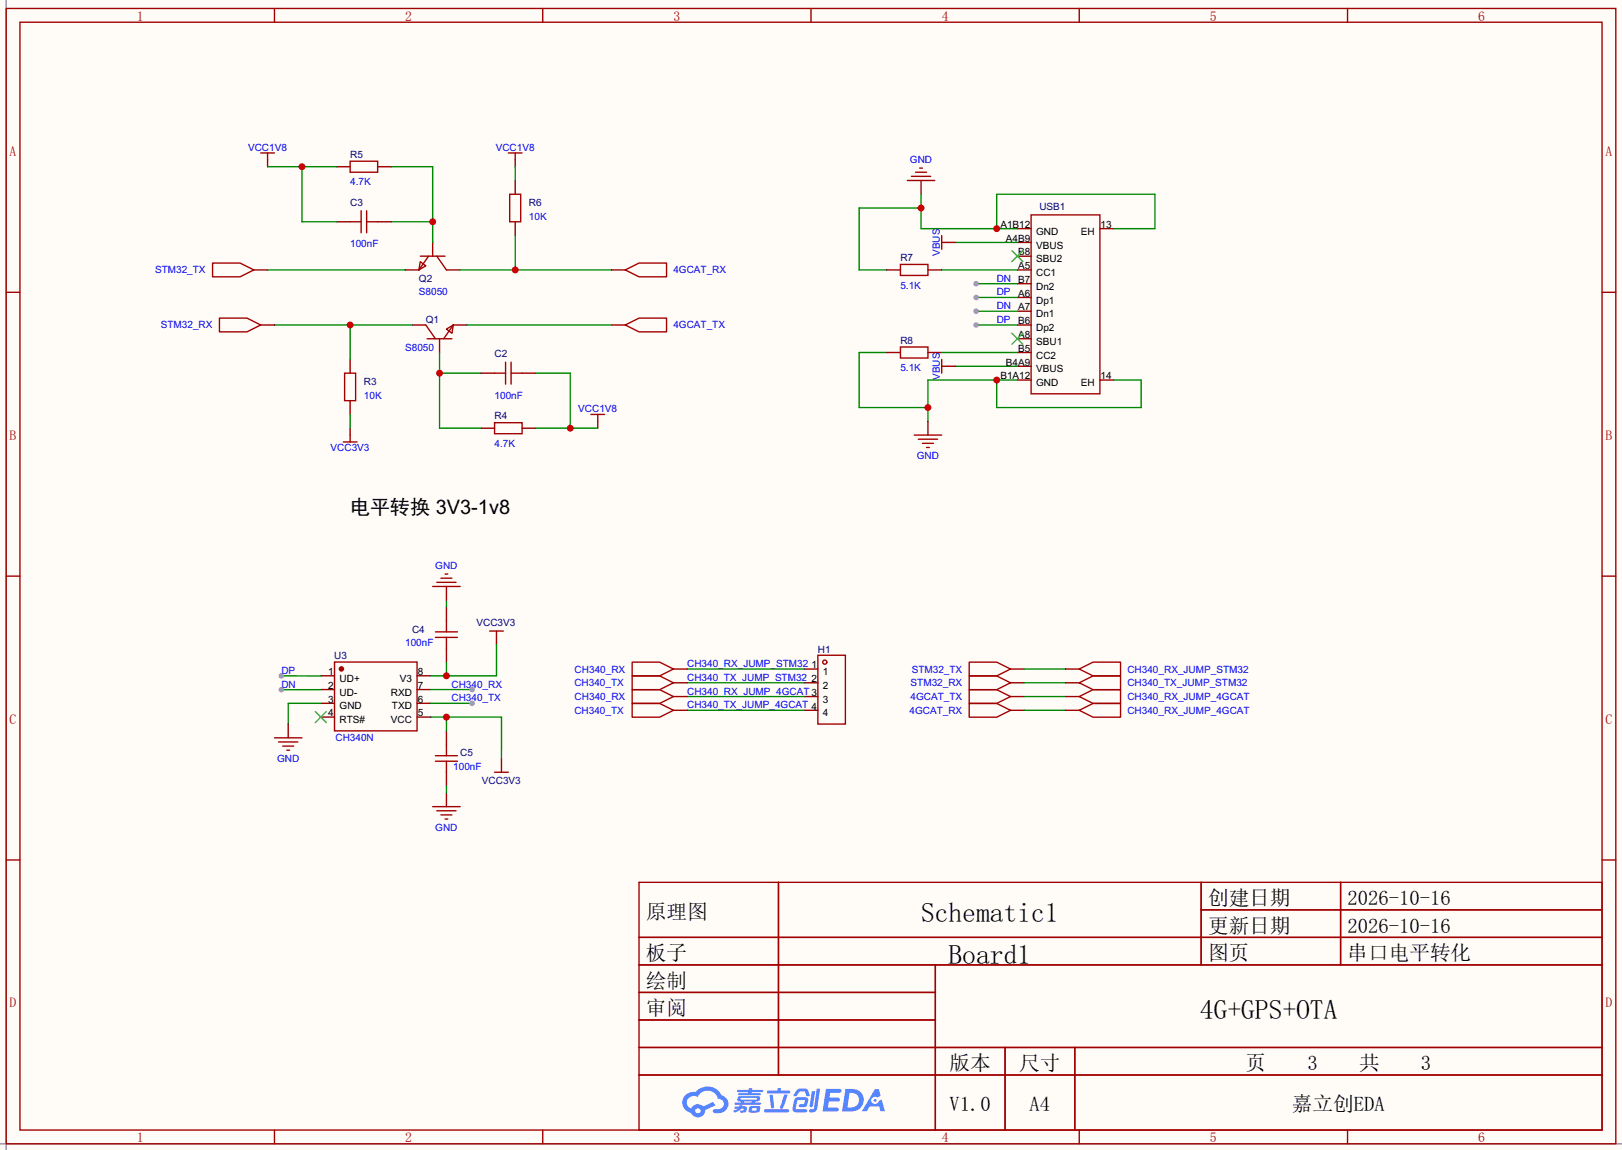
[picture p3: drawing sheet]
<svg xmlns="http://www.w3.org/2000/svg" width="299mm" height="212mm" viewBox="0 0 299 212" stroke-linecap="round" stroke-linejoin="round" font-family="sans-serif">
<path d="M0 0h299.5v212.3h-299.5z" fill="#fffcf7"/>
<path d="M1.1 0v212.3M0 211.1h299.5" fill="none" stroke="#999" stroke-width=".25"/>
<g fill="none" stroke="#a10000" stroke-width=".25">
<path d="M1.1 1.6h297.2v209.5h-297.2zM3.7 4.1h292.1v204.5h-292.1zM50.7 1.6v2.5M100.2 1.6v2.5M149.7 1.6v2.5M199.3 1.6v2.5M248.8 1.6v2.5M1.1 54h2.6M295.8 54h2.5M1.1 106.3h2.6M295.8 106.3h2.5M1.1 158.7h2.6"/>
<path d="M295.8 158.7h2.5M118 162.9h177.8v45.7h-177.8zM118 173h177.8M118 178.1h177.8M143.7 162.9v35.5M172.7 178.1v30.5M221.8 162.9v15.2M221.8 167.9h74M247.5 162.9v15.2M118 183.2h54.7M118 193.3h177.8M118 188.3h54.7"/>
<path d="M118 198.4h177.8M185.6 193.3v15.3M198.4 193.3v15.3M50.7 208.6v2.5M100.2 208.6v2.5M149.7 208.6v2.5M199.3 208.6v2.5M248.8 208.6v2.5"/>
</g>
<g fill="#5487ff">
<path d="M152.5 201h1.6a1.34 1.34 0 0 1 1.2 .2 .37 .37 0 0 1-.3 .5h-1.7l-.2 .9h1.6a.37 .37 0 0 1 .4 .4 .37 .37 0 0 1-.4 .3h-1.7l-.2 1.1h.8a1.26 1.26 0 0 1 1.2 .2 .36 .36 0 0 1-.3 .5h-2.6z"/>
<path d="M161.5 201h.8l.3 1.3-.6 .3a.72 .72 0 0 0-1.1 .2 .72 .72 0 0 0 .3 1 .72 .72 0 0 0 1-.4l.1-.2 .5-.3 .6 2.2h-.8l-.3-.9h-1.8l-.5 .9h-.9z"/>
<path d="M149.9 201.4h.6l-.4 2.7a.31 .31 0 0 1-.3 .3 .31 .31 0 0 1-.3-.3z"/>
<path d="M150.8 200.9h.6l-.5 3.7a.97 .97 0 0 1-1.5 .5l.1-.3 .6-.1 .2-.1z"/>
<path d="M147.1 201.2l.5-.3 1.3 .1 .3 .4 .3 .8-.1 .1h-.5l-.3-.8h-.8h-.2l-.6 .8h-.5v-.2z"/>
<path d="M146.8 202.8l.4-.3h1.5a.69 .69 0 0 1 .5 .4 .69 .69 0 0 1-.1 .8 .74 .74 0 0 1-.8 .7h-.6a.27 .27 0 0 1-.2-.4 .27 .27 0 0 1 .3-.2h.6l.2-.8-1.4 .1-.3 1.6 1.9 .1a.28 .28 0 0 1 .2 .3 .28 .28 0 0 1-.3 .2h-1.9l-.4-.3-.1-.4z"/>
<path d="M141.1 204.7h4.3a.28 .28 0 0 1 .3 .3 .28 .28 0 0 1-.3 .3h-4.2l-.1-.1z"/>
<path d="M144.8 202h.6l-.8 2.5a.3 .3 0 0 1-.4 .1 .3 .3 0 0 1-.2-.2z"/>
<path d="M142.1 202.1h.6l.2 2.2-.2 .3-.4-.2z"/>
<path d="M141.7 201.3h1.8l.2-.5h.5l-.1 .5h1.5a.27 .27 0 0 1 .3 .3 .27 .27 0 0 1-.3 .2h-3.8l-.2-.1z"/>
<path d="M135.7 204.2h.8v-.2h.6l-.1 .2h.8a.7 .7 0 0 1-.5 1.2h-.6v-.4l.6-.1v-.2l-.4-.1-.5 .5-.8 .3-.2-.4 .8-.4h-.6z"/>
<path d="M136.1 201.2h2.1l.1-.3h.6l-.1 .3h1.9l.2 .2-.2 .2h-1.9l-.1 .2h1.6l.2 .2-.2 .1h-3.9l-.1-.3h1.8v-.2h-1.9l-.1-.2z"/>
<path d="M156.1 201l-.6 4.1h1.4a2.14 2.14 0 0 0 2.6-2.1 2.14 2.14 0 0 0-2.7-2zM156.8 201.7a1.37 1.37 0 0 1 1.8 1.2 1.37 1.37 0 0 1-1.5 1.5h-.7z"/>
<path d="M136.3 202.5a.47 .47 0 0 0-.2 .6 .47 .47 0 0 0 .6 .2l.1 .2h-1.1l-.1 .3 4.7 .1 .2-.2-.1-.2h-1l.1-.2a.6 .6 0 0 0 .7-.2 .6 .6 0 0 0 0-.8h-3.5zM136.8 202.7l2.8-.1 .1 .1-.1 .3h-2.8zM137.4 203.3h1.4l-.1 .2h-1.2z"/>
<path d="M138.4 204.3a.9 .9 0 0 0-.1 1 2.48 2.48 0 0 0 1.9-.1 .84 .84 0 0 0 0-1l-1.4-.1zM138.9 204.6l.7-.1 .1 .3-.2 .2h-.7z"/>
<path d="M126.6 202.1a1.91 1.91 0 0 0-.5 2 1.91 1.91 0 0 0 1.5 1.3 1.35 1.35 0 0 0 1.5 .8 1.35 1.35 0 0 0 1.1-1.3l1.9-.9-.4-.6-1.8 .8a1.41 1.41 0 0 0-2.3 .4 1.25 1.25 0 0 1-.6-1.8 1.25 1.25 0 0 1 1.8-.3 1.97 1.97 0 0 1 2-1.2 1.97 1.97 0 0 1 1.8 1.5 .96 .96 0 0 1 1 .9 .96 .96 0 0 1-.9 1h-.6a.39 .39 0 0 0-.5 .3 .39 .39 0 0 0 .4 .5 1.87 1.87 0 0 0 1.9-.6 1.87 1.87 0 0 0 .4-2l-.7-.6-.4-.2a2.86 2.86 0 0 0-4.8-.6h-.3a2.27 2.27 0 0 0-1.5 .6zM128.4 205a.5 .5 0 0 1 1 0 .5 .5 0 0 1-1 0z"/>
<circle cx="161.6" cy="203.1" r=".27"/>
</g>
<g fill="none" stroke="#870000" stroke-width=".25">
<path d="M62.1 30.8h2.5M69.7 30.8h2.6M95.1 33.3v2.6M74.8 49.8h2.5M76.1 60h2.5M79.9 44.7v2.6M82.4 49.8h2.6M83.7 60h2.5M95.1 40.9v2.6M64.6 66.3v2.6M64.6 74v2.5M81.2 62.5v2.6"/>
<path d="M88.8 79h2.5M96.4 79h2.5M82.4 112.1v2.5M82.4 119.7v2.5M82.4 134.9v2.6M82.4 142.5v2.6"/>
</g>
<g fill="none" stroke="#a10000" stroke-width=".25">
<path d="M64.6 29.8h5.1v2h-5.1zM94.1 35.9h2v5h-2zM77.6 48.3l1 .8-1.3 .7zM77.6 47.3h4.6M78.6 60l1.8 2.5M79.1 47.3l-1.8 2.5M80.6 47.3l1.8 2.5M83.7 60l-1.8 2.5M63.6 68.9h2.1v5.1h-2.1zM78.9 62.5h4.5M82.4 60.7l1.3-.7-.3 1.5zM91.3 78h5.1v2h-5.1z"/>
<path d="M80.4 117.6h4.1M80.4 116.6h4.1M82.4 114.6v2M82.4 117.6v2.1M80.4 139.5h4.1M82.4 137.5v2M80.4 140.5h4.1M82.4 140.5v2"/>
</g>
<path d="M85 49.8h27.9M95.1 43.5v6.3" fill="none" stroke="#008700" stroke-width=".25"/>
<circle cx="95.1" cy="49.8" r=".63" fill="#c00"/>
<path d="M50.7 60h25.4M64.6 60v6.3" fill="none" stroke="#008700" stroke-width=".25"/>
<circle cx="64.6" cy="60" r=".63" fill="#c00"/>
<path d="M49.4 29.5v1.3M95.1 29.5v1.3M46.9 49.8h2.5M48.1 60h2.6M112.9 49.8h2.5M112.9 60h2.5M64.6 79v1.3M110.4 77.8v1.2M186.6 128.6h2.5M186.6 131.1h2.5M186.6 126h2.5M186.6 123.5h2.5" fill="none" stroke="#870000" stroke-width=".25"/>
<g fill="none" stroke="#a10000" stroke-width=".25">
<path d="M48.1 28.2h2.6M49.4 28.2v1.3M93.9 28.2h2.5M95.1 28.2v1.3M39.2 48.6h5.1l2.6 1.2-2.6 1.3h-5.1zM40.5 58.7h5.1l2.5 1.3-2.5 1.3h-5.1zM115.4 49.8l2.6-1.2h5.1v2.5h-5.1zM115.4 60l2.6-1.3h5.1v2.6h-5.1zM109.1 76.5h2.5M110.4 76.5v1.3M63.4 81.6h2.5M64.6 80.3v1.3"/>
<path d="M178.9 127.3h5.1l2.6 1.3-2.6 1.2h-5.1zM178.9 129.8h5.1l2.6 1.3-2.6 1.3h-5.1zM178.9 124.8h5.1l2.6 1.2-2.6 1.3h-5.1zM178.9 122.2h5.1l2.6 1.3-2.6 1.3h-5.1z"/>
</g>
<path d="M72.3 30.8h7.6v13.9M95.1 30.8v2.5M72.3 40.9h7.6M86.2 60h26.7M64.6 76.5v2.5" fill="none" stroke="#008700" stroke-width=".25"/>
<circle cx="79.9" cy="40.9" r=".63" fill="#c00"/>
<path d="M81.2 68.9h7.6M81.2 65.1v13.9h7.6" fill="none" stroke="#008700" stroke-width=".25"/>
<circle cx="81.2" cy="68.9" r=".63" fill="#c00"/>
<path d="M62.1 40.9h2.5M69.7 40.9h2.6M88.8 68.9h2.5M96.4 68.9h2.5" fill="none" stroke="#870000" stroke-width=".25"/>
<path d="M66.7 38.9v4.1M67.7 38.9v4.1M64.6 40.9h2.1M67.7 40.9h2M91.3 68.9h2M93.3 66.8v4.1M94.4 68.9h2M94.4 66.8v4.1" fill="none" stroke="#a10000" stroke-width=".25"/>
<path d="M49.4 30.8h12.7M55.8 30.8v10.1h6.3" fill="none" stroke="#008700" stroke-width=".25"/>
<circle cx="55.8" cy="30.8" r=".63" fill="#c00"/>
<path d="M98.9 79h11.5M98.9 68.9h6.4v10.1" fill="none" stroke="#008700" stroke-width=".25"/>
<circle cx="105.3" cy="79" r=".63" fill="#c00"/>
<path d="M49.4 49.8h25.4" fill="none" stroke="#008700" stroke-width=".25"/>
<path d="M59.2 124.7h2.6M59.2 127.3h2.6M59.2 129.8h2.6M59.2 132.4h2.6M77 124.7h2.5M77 127.3h2.5M77 129.8h2.5M77 132.4h2.5" fill="none" stroke="#870000" stroke-width=".25"/>
<path d="M58.2 131.3l2 2.1M60.2 131.3l-2 2.1" fill="none" stroke="#3c3" stroke-width=".25"/>
<circle cx="63" cy="123.5" r=".38" fill="#870000" stroke="#a10000" stroke-width=".25"/>
<path d="M61.8 122.2h15.2v12.7h-15.2zM91.3 142.5h2.6M92.6 141.3v1.2" fill="none" stroke="#a10000" stroke-width=".25"/>
<path d="M59.2 129.8h-6v3.8M79.5 132.4h13.1v7.6M82.4 132.4v2.5" fill="none" stroke="#008700" stroke-width=".25"/>
<path d="M92.6 140v1.3" fill="none" stroke="#870000" stroke-width=".25"/>
<circle cx="82.4" cy="132.4" r=".63" fill="#c00"/>
<path d="M79.5 127.3h7.7" fill="none" stroke="#008700" stroke-width=".25"/>
<circle cx="87.2" cy="127.3" r=".51" fill="#999"/>
<path d="M79.5 129.8h7.7" fill="none" stroke="#008700" stroke-width=".25"/>
<circle cx="87.2" cy="129.8" r=".51" fill="#999"/>
<path d="M91.7 117.7v1.3" fill="none" stroke="#870000" stroke-width=".25"/>
<path d="M90.4 116.5h2.5M91.7 116.5v1.2" fill="none" stroke="#a10000" stroke-width=".25"/>
<path d="M91.7 119v5.7h-12.2M82.4 122.2v2.5" fill="none" stroke="#008700" stroke-width=".25"/>
<circle cx="82.4" cy="124.7" r=".63" fill="#c00"/>
<path d="M190.4 39.7h12.7v33h-12.7zM173.9 43.5v2.5M173.9 44.7h1.2M173.9 66.3v2.6M173.9 67.6h1.2" fill="none" stroke="#a10000" stroke-width=".25"/>
<g fill="none" stroke="#870000" stroke-width=".25">
<path d="M175.1 44.7h1.3M187.8 42.2h2.6M187.8 44.7h2.6M187.8 47.3h2.6M187.8 49.8h2.6M187.8 52.4h2.6M187.8 54.9h2.6M187.8 57.4h2.6M187.8 60h2.6M203.1 42.2h2.5M175.1 67.6h1.3M187.8 62.5h2.6"/>
<path d="M187.8 65.1h2.6M187.8 67.6h2.6M187.8 70.1h2.6M203.1 70.1h2.5"/>
</g>
<path d="M186.8 46.3l2 2M188.8 46.3l-2 2M186.8 61.5l2 2M188.8 61.5l-2 2" fill="none" stroke="#3c3" stroke-width=".25"/>
<path d="M176.4 44.7h11.4M163.7 65.1h-5.1v10.1h12.7M176.4 67.6h11.4M184 70.1v5.1h26.7v-5.1h-5.1M187.8 70.1h-16.5v7.7" fill="none" stroke="#008700" stroke-width=".25"/>
<g fill="#c00">
<circle cx="171.3" cy="75.2" r=".63"/>
<circle cx="184" cy="70.1" r=".63"/>
</g>
<path d="M170.1 33.3v2.6M171.3 77.8v2.5" fill="none" stroke="#870000" stroke-width=".25"/>
<path d="M167.5 33.3h5.1M168.3 32.6h3.5M169 31.8h2.1M169.8 31h.5M168.8 80.3h5.1M169.5 81.1h3.6M170.3 81.8h2M171.1 82.6h.5" fill="none" stroke="#a10000" stroke-width=".25"/>
<path d="M170.1 38.4h-11.5v11.4h5.1M170.1 35.9v6.3h17.7M184 42.2v-6.3h29.2v6.3h-7.6" fill="none" stroke="#008700" stroke-width=".25"/>
<g fill="#c00">
<circle cx="170.1" cy="38.4" r=".63"/>
<circle cx="184" cy="42.2" r=".63"/>
</g>
<path d="M173.9 49.8h13.9M180.2 60h7.6M173.9 65.1h13.9" fill="none" stroke="#008700" stroke-width=".25"/>
<path d="M166.2 48.8h5.1v2h-5.1zM166.2 64h5.1v2.1h-5.1z" fill="none" stroke="#a10000" stroke-width=".25"/>
<path d="M163.7 49.8h2.5M171.3 49.8h2.6M163.7 65.1h2.5M171.3 65.1h2.6" fill="none" stroke="#870000" stroke-width=".25"/>
<circle cx="180.2" cy="60" r=".51" fill="#999"/>
<path d="M180.2 57.4h7.6" fill="none" stroke="#008700" stroke-width=".25"/>
<circle cx="180.2" cy="57.4" r=".51" fill="#999"/>
<path d="M180.2 52.4h7.6" fill="none" stroke="#008700" stroke-width=".25"/>
<circle cx="180.2" cy="52.4" r=".51" fill="#999"/>
<path d="M180.2 54.9h7.6" fill="none" stroke="#008700" stroke-width=".25"/>
<circle cx="180.2" cy="54.9" r=".51" fill="#999"/>
<path d="M51.9 124.7l7.3 .1" fill="none" stroke="#008700" stroke-width=".25"/>
<circle cx="51.9" cy="124.7" r=".51" fill="#999"/>
<path d="M59.2 127.3h-7.3" fill="none" stroke="#008700" stroke-width=".25"/>
<circle cx="51.9" cy="127.3" r=".51" fill="#999"/>
<path d="M82.4 110.8v1.3M126.9 123.5h21.6M126.9 128.6h21.6M126.9 126h21.6M126.9 131.1h21.6M189.1 123.5h7.6M189.1 128.6h7.6M189.1 126h7.6M189.1 131.1h7.6M82.4 145.1v1.2" fill="none" stroke="#008700" stroke-width=".25"/>
<g fill="none" stroke="#870000" stroke-width=".25">
<path d="M82.4 108.2v2.6M53.2 133.6v2.6M124.3 123.5h2.6M124.3 126h2.6M124.3 128.6h2.6M124.3 131.1h2.6M148.5 123.5h2.5M148.5 126h2.5M148.5 128.6h2.5M148.5 131.1h2.5M196.7 123.5h2.6M196.7 126h2.6"/>
<path d="M196.7 128.6h2.6M196.7 131.1h2.6M82.4 146.3v2.6"/>
</g>
<g fill="none" stroke="#a10000" stroke-width=".25">
<path d="M79.9 108.2h5.1M80.6 107.5h3.6M81.4 106.7h2M82.2 106h.5M50.7 136.2h5.1M51.4 136.9h3.6M52.2 137.7h2M53 138.5h.5M116.7 122.2h5.1l2.5 1.3-2.5 1.3h-5.1zM116.7 127.3h5.1l2.5 1.3-2.5 1.2h-5.1zM116.7 129.8h5.1l2.5 1.3-2.5 1.3h-5.1zM116.7 124.8h5.1l2.5 1.2-2.5 1.3h-5.1z"/>
<path d="M151 120.9h5.1v12.7h-5.1zM199.3 131.1l2.5-1.3h5.1v2.6h-5.1zM199.3 128.6l2.5-1.3h5.1v2.5h-5.1zM199.3 126l2.5-1.2h5.1v2.5h-5.1zM199.3 123.5l2.5-1.3h5.1v2.6h-5.1zM79.9 148.9h5.1M80.6 149.6h3.6M81.4 150.4h2M82.2 151.2h.5"/>
<circle cx="152.3" cy="122.2" r=".38"/>
</g>
<g font-size="5.1">
<text x="170" y="170.2">Schematic1</text>
<text x="175.1" y="177.8">Board1</text>
<text x="221.5" y="188">4G+GPS+OTA</text>
</g>
<g font-size="3.8">
<text x="223" y="167">创建日期</text>
<text x="248.8" y="167">2026-10-16</text>
<text x="119.3" y="169.6">原理图</text>
<text x="223" y="172.1">更新日期</text>
<text x="248.8" y="172.1">2026-10-16</text>
<text x="119.3" y="177.2">板子</text>
<text x="223" y="177.2">图页</text>
<text x="248.8" y="177.2">串口电平转化</text>
<text x="119.3" y="182.3">绘制</text>
<text x="119.3" y="187.4">审阅</text>
<text x="175.3" y="197.5">版本</text>
<text x="188.2" y="197.5">尺寸</text>
<text x="230" y="197.5">页</text>
<text x="241.4" y="197.5">3</text>
<text x="250.9" y="197.5">共</text>
<text x="262.4" y="197.5">3</text>
<text x="175.3" y="205.1">V1.0</text>
<text x="190.1" y="205.1">A4</text>
<text x="238.5" y="205.1">嘉立创EDA</text>
</g>
<text font-size="3.7" x="64.6" y="94.8">电平转换 3V3-1v8</text>
<g font-size="2.5" fill="#a00000">
<text x="25.3" y="3.8">1</text>
<text x="74.8" y="3.8">2</text>
<text x="124.3" y="3.8">3</text>
<text x="173.9" y="3.8">4</text>
<text x="223.4" y="3.8">5</text>
<text x="272.9" y="3.8">6</text>
<text x="1.8" y="28.8">A</text>
<text x="296.4" y="28.8">A</text>
<text x="1.8" y="81.2">B</text>
<text x="296.4" y="81.2">B</text>
<text x="1.8" y="133.5">C</text>
<text x="296.4" y="133.5">C</text>
<text x="1.8" y="185.9">D</text>
<text x="296.4" y="185.9">D</text>
<text x="25.3" y="210.9">1</text>
<text x="74.8" y="210.9">2</text>
<text x="124.3" y="210.9">3</text>
<text x="173.9" y="210.9">4</text>
<text x="223.4" y="210.9">5</text>
<text x="272.9" y="210.9">6</text>
</g>
<g font-size="1.8" fill="#00f">
<text x="45.8" y="27.9">VCC1V8</text>
<text x="91.5" y="27.9">VCC1V8</text>
<text x="64.6" y="34.2">4.7K</text>
<text x="168" y="30.1">GND</text>
<text x="97.7" y="40.6">10K</text>
<text x="64.6" y="45.6">100nF</text>
<text x="173.5" y="47.3" transform="rotate(-90 173.5 47.3)">VBUS</text>
<text x="28.6" y="50.5">STM32_TX</text>
<text x="124.3" y="50.5">4GCAT_RX</text>
<text x="166.2" y="53.3">5.1K</text>
<text x="184" y="52">DN</text>
<text x="77.3" y="54.5">S8050</text>
<text x="184" y="59.6">DP</text>
<text x="184" y="57.1">DN</text>
<text x="184" y="54.5">DP</text>
<text x="29.7" y="60.6">STM32_RX</text>
<text x="74.8" y="64.7">S8050</text>
<text x="124.3" y="60.6">4GCAT_TX</text>
<text x="166.2" y="68.5">5.1K</text>
<text x="173.5" y="70.1" transform="rotate(-90 173.5 70.1)">VBUS</text>
<text x="67.2" y="73.6">10K</text>
<text x="91.3" y="73.6">100nF</text>
<text x="106.8" y="76.1">VCC1V8</text>
<text x="61" y="83.2">VCC3V3</text>
<text x="91.3" y="82.5">4.7K</text>
<text x="169.3" y="84.8">GND</text>
<text x="80.4" y="105.1">GND</text>
<text x="74.8" y="119.3">100nF</text>
<text x="51.9" y="124.4">DP</text>
<text x="106.1" y="124.1">CH340_RX</text>
<text x="126.9" y="123.1">CH340_RX_JUMP_STM32</text>
<text x="126.9" y="125.7">CH340_TX_JUMP_STM32</text>
<text x="168.3" y="124.1">STM32_TX</text>
<text x="208.2" y="124.1">CH340_RX_JUMP_STM32</text>
<text x="51.9" y="126.9">DN</text>
<text x="83.4" y="126.9">CH340_RX</text>
<text x="83.4" y="129.4">CH340_TX</text>
<text x="106.1" y="131.7">CH340_TX</text>
<text x="106.1" y="126.7">CH340_TX</text>
<text x="106.1" y="129.2">CH340_RX</text>
<text x="126.9" y="128.2">CH340_RX_JUMP_4GCAT 3</text>
<text x="126.9" y="130.7">CH340_TX_JUMP_4GCAT 4</text>
<text x="167.9" y="131.7">4GCAT_RX</text>
<text x="168.1" y="129.2">4GCAT_TX</text>
<text x="168.1" y="126.7">STM32_RX</text>
<text x="208.2" y="131.7">CH340_RX_JUMP_4GCAT</text>
<text x="208.2" y="129.2">CH340_RX_JUMP_4GCAT</text>
<text x="208.2" y="126.7">CH340_TX_JUMP_STM32</text>
<text x="61.9" y="136.7">CH340N</text>
<text x="51.2" y="140.6">GND</text>
<text x="83.7" y="142.2">100nF</text>
<text x="80.4" y="153.3">GND</text>
</g>
<g font-size="1.8" fill="#000080">
<text x="64.6" y="29.1">R5</text>
<text x="64.6" y="38">C3</text>
<text x="97.7" y="38">R6</text>
<text x="191.9" y="38.8">USB1</text>
<text x="77.3" y="52">Q2</text>
<text x="166.2" y="48.2">R7</text>
<text x="78.6" y="59.6">Q1</text>
<text x="91.3" y="66">C2</text>
<text x="166.2" y="63.4">R8</text>
<text x="67.2" y="71">R3</text>
<text x="91.3" y="77.4">R4</text>
<text x="76.1" y="116.8">C4</text>
<text x="88" y="115.6">VCC3V3</text>
<text x="61.7" y="121.7">U3</text>
<text x="151" y="120.6">H1</text>
<text x="85" y="139.6">C5</text>
<text x="89" y="144.7">VCC3V3</text>
</g>
<g font-size="1.8">
<text x="184.7" y="42.1">A1B12</text>
<text x="185.7" y="44.6">A4B9</text>
<text x="188" y="47.1">B8</text>
<text x="191.3" y="43.3">GND</text>
<text x="191.3" y="45.9">VBUS</text>
<text x="199.6" y="43.3">EH</text>
<text x="203.2" y="42.1">13</text>
<text x="188" y="49.7">A5</text>
<text x="188" y="52.2">B7</text>
<text x="191.3" y="48.4">SBU2</text>
<text x="191.3" y="51">CC1</text>
<text x="191.3" y="53.5">Dn2</text>
<text x="188" y="54.8">A6</text>
<text x="188" y="57.3">A7</text>
<text x="188" y="59.8">B6</text>
<text x="191.3" y="56">Dp1</text>
<text x="191.3" y="58.6">Dn1</text>
<text x="188" y="62.4">A8</text>
<text x="188" y="64.9">B5</text>
<text x="191.3" y="61.1">Dp2</text>
<text x="191.3" y="63.7">SBU1</text>
<text x="184.7" y="70">B1A12</text>
<text x="185.7" y="67.5">B4A9</text>
<text x="191.3" y="66.2">CC2</text>
<text x="191.3" y="68.7">VBUS</text>
<text x="191.3" y="71.3">GND</text>
<text x="199.6" y="71.3">EH</text>
<text x="203.2" y="70">14</text>
<text x="60.6" y="124.6">1</text>
<text x="62.7" y="125.9">UD+</text>
<text x="73.8" y="125.9">V3</text>
<text x="77.1" y="124.6">8</text>
<text x="149.8" y="123.3">1</text>
<text x="149.8" y="125.9">2</text>
<text x="151.9" y="124.6">1</text>
<text x="60.6" y="129.7">3</text>
<text x="60.6" y="127.1">2</text>
<text x="62.7" y="130.9">GND</text>
<text x="62.7" y="128.4">UD-</text>
<text x="72.2" y="128.4">RXD</text>
<text x="72.4" y="130.9">TXD</text>
<text x="77.1" y="127.1">7</text>
<text x="77.1" y="129.7">6</text>
<text x="151.9" y="127.2">2</text>
<text x="151.9" y="129.7">3</text>
<text x="60.6" y="132.2">4</text>
<text x="62.7" y="133.5">RTS#</text>
<text x="72.2" y="133.5">VCC</text>
<text x="77.1" y="132.2">5</text>
<text x="151.9" y="132.2">4</text>
</g>
</svg>
